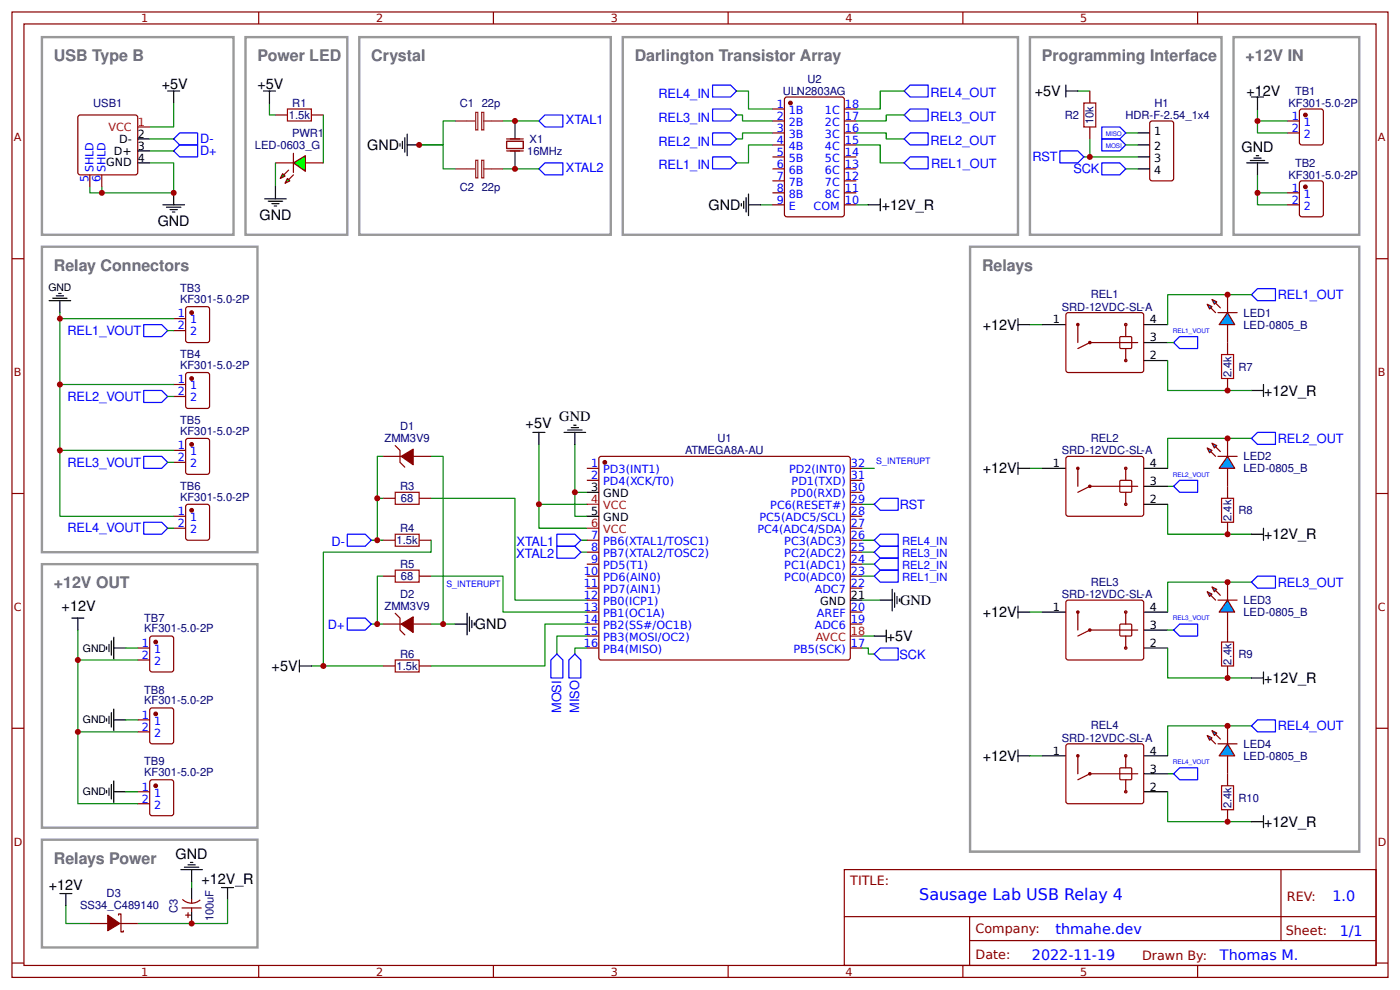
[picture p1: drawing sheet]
<svg xmlns="http://www.w3.org/2000/svg" width="309mm" height="219mm" viewBox="0 0 309 219" stroke-linecap="round" stroke-linejoin="round" font-family="sans-serif">
<g fill="none" stroke="#800" stroke-width=".26">
<path d="M2.6 2.6h304.1v213.3h-304.1zM5.3 5.3h298.7v208h-298.7zM57.1 2.6v2.7M109 2.6v2.7M160.9 2.6v2.7M212.7 2.6v2.7M264.6 2.6v2.7M2.6 57.1h2.7M304 57.1h2.7M235.6 69.3l.4-.2h16.4l.3 .5-.1 12.4-.5 .3-16.4-.1-.2-.4zM238.1 71.7v4M247.5 74.4l2.3-.1 .2 .2v2.2l-.1 .3h-2.3l-.2-.1v-2.3z"/>
<path d="M248.5 79.4h.4v.4h-.4zM248.5 71.5h.4v.4h-.4zM248.7 71.7v2.6M248.7 77v2.6M251.4 75.7h-10.6l-2.7 1.3M271.2 75.7v2.6M271.2 83.6v2.7M2.6 109h2.7M304 109h2.7M2.6 160.9h2.7M304 160.9h2.7M186.5 192.1h117.5v21.2h-117.5z"/>
<path d="M283 192.1v15.7M2.6 212.7h2.7M57.1 213.3v2.6M109 213.3v2.6M160.9 213.3v2.6M186.6 202.5h117.3M212.7 213.3v2.6M214.2 207.8h89.7M214.2 202.5v10.6M264.6 213.3v2.6M304 212.7h2.7"/>
</g>
<path d="M214.3 54.5h86v133.6h-86z" fill="none" stroke="#999" stroke-width=".53"/>
<path d="M259.3 75.7l1.3-1.4h4v2.7h-4zM276.5 65.1l1.3-1.3h4v2.6h-4z" fill="none" stroke="#00f" stroke-width=".26"/>
<path d="M227.5 71.7h2.7M258 75.7h1.3" fill="none" stroke="#080" stroke-width=".26"/>
<path d="M224.9 71.7h2.6M224.9 70.4v2.6M230.2 71.7h5.3M252.7 71.7h5.3M252.7 75.7h5.3M252.7 79.6h5.3M276.5 86.3h2.6M279.1 84.9v2.7" fill="none" stroke="#000" stroke-width=".26"/>
<g fill="#800" stroke="#800" stroke-width=".26">
<path d="M240.6 75.5h.4v.4h-.4z"/>
<path d="M237.9 71.5h.4v.4h-.4z"/>
</g>
<path d="M269.9 78.3h2.6v5.3h-2.6z" fill="none" stroke="#a00000" stroke-width=".26"/>
<path d="M271.2 69.1l1.6 2.6h-3.5z" fill="#09f" stroke="#800" stroke-width=".26"/>
<path d="M269.1 69.1h4.2" fill="none" stroke="#800" stroke-width=".26"/>
<g fill="#800" stroke="#800" stroke-width=".26">
<path d="M267.5 68l1.1 1.1z"/>
<path d="M268.6 66.9l1 1.1z"/>
</g>
<g fill="#09f" stroke="#800" stroke-width=".26">
<path d="M266.7 67.2l1.1 .5-.6 .6z"/>
<path d="M267.8 66.1l1 .6-.5 .5z"/>
</g>
<path d="M271.2 65.1v4M271.2 71.7v4" fill="none" stroke="#800" stroke-width=".26"/>
<path d="M258 79.6v6.7h18.5M276.5 65.1h-18.5v6.6M276.5 96.8h-18.5v6.7M258 111.4v6.6h18.5" fill="none" stroke="#080" stroke-width=".26"/>
<path d="M271.2 100.8l1.6 2.7h-3.5z" fill="#09f" stroke="#800" stroke-width=".26"/>
<path d="M269.1 100.8h4.2" fill="none" stroke="#800" stroke-width=".26"/>
<g fill="#800" stroke="#800" stroke-width=".26">
<path d="M267.5 99.7l1.1 1.1z"/>
<path d="M268.6 98.7l1 1z"/>
</g>
<g fill="#09f" stroke="#800" stroke-width=".26">
<path d="M266.7 99l1.1 .5-.6 .5z"/>
<path d="M267.8 97.9l1 .5-.5 .6z"/>
</g>
<path d="M271.2 96.8v4M235.6 101.1l.4-.3 16.4 .1 .3 .4-.1 12.5-.5 .2h-16.4l-.2-.5zM238.1 103.5v3.9M247.5 106.1h2.3l.2 .1v2.3l-.1 .2h-2.3l-.2-.1v-2.2zM248.5 111.2h.4v.4h-.4zM248.5 103.3h.4v.4h-.4zM248.7 103.5v2.6M248.7 108.7v2.7M251.4 107.4h-10.6l-2.7 1.3M271.2 103.5v6.6M271.2 115.4v2.6" fill="none" stroke="#800" stroke-width=".26"/>
<path d="M269.9 110.1h2.6v5.3h-2.6z" fill="none" stroke="#a00000" stroke-width=".26"/>
<path d="M227.5 103.5h2.7M258 107.4h1.3M276.5 128.6h-18.5v6.6M258 143.1v6.7h18.5" fill="none" stroke="#080" stroke-width=".26"/>
<path d="M276.5 96.8l1.3-1.3h4v2.7h-4zM259.3 107.4l1.3-1.3h4v2.6h-4z" fill="none" stroke="#00f" stroke-width=".26"/>
<path d="M224.9 103.5h2.6M224.9 102.1v2.7M230.2 103.5h5.3M252.7 107.4h5.3M252.7 103.5h5.3M252.7 111.4h5.3M276.5 118h2.6M279.1 116.7v2.6" fill="none" stroke="#000" stroke-width=".26"/>
<g fill="#800" stroke="#800" stroke-width=".26">
<path d="M240.6 107.2h.4v.4h-.4z"/>
<path d="M237.9 103.3h.4v.4h-.4z"/>
</g>
<path d="M271.2 132.6l1.6 2.6h-3.5z" fill="#09f" stroke="#800" stroke-width=".26"/>
<path d="M269.1 132.6h4.2" fill="none" stroke="#800" stroke-width=".26"/>
<g fill="#800" stroke="#800" stroke-width=".26">
<path d="M267.5 131.5l1.1 1.1z"/>
<path d="M268.6 130.4l1 1.1z"/>
</g>
<g fill="#09f" stroke="#800" stroke-width=".26">
<path d="M266.7 130.7l1.1 .5-.6 .6z"/>
<path d="M267.8 129.6l1 .6-.5 .5z"/>
</g>
<path d="M235.6 132.8l.4-.2h16.4l.3 .5-.1 12.4-.5 .3-16.4-.1-.2-.4zM238.1 135.2v4M247.5 137.9l2.3-.1 .2 .2v2.2l-.1 .3h-2.3l-.2-.1v-2.3zM248.5 135h.4v.4h-.4zM248.7 135.2v2.6M251.4 139.2h-10.6l-2.7 1.3M271.2 128.6v4M271.2 135.2v6.6M248.5 142.9h.4v.4h-.4zM248.7 140.5v2.6M271.2 147.1v2.7" fill="none" stroke="#800" stroke-width=".26"/>
<path d="M269.9 141.8h2.6v5.3h-2.6z" fill="none" stroke="#a00000" stroke-width=".26"/>
<path d="M227.5 135.2h2.7M258 139.2h1.3M258 174.9v6.6h18.5M276.5 160.3h-18.5v6.7" fill="none" stroke="#080" stroke-width=".26"/>
<path d="M259.3 139.2l1.3-1.4h4v2.7h-4zM276.5 128.6l1.3-1.3h4v2.6h-4z" fill="none" stroke="#00f" stroke-width=".26"/>
<path d="M224.9 135.2h2.6M224.9 133.9v2.6M230.2 135.2h5.3M252.7 139.2h5.3M252.7 135.2h5.3M252.7 143.1h5.3M276.5 149.8h2.6M279.1 148.4v2.7" fill="none" stroke="#000" stroke-width=".26"/>
<g fill="#800" stroke="#800" stroke-width=".26">
<path d="M240.6 139h.4v.4h-.4z"/>
<path d="M237.9 135h.4v.4h-.4z"/>
</g>
<path d="M271.2 164.3l1.6 2.7h-3.5z" fill="#09f" stroke="#800" stroke-width=".26"/>
<path d="M269.1 164.3h4.2" fill="none" stroke="#800" stroke-width=".26"/>
<g fill="#800" stroke="#800" stroke-width=".26">
<path d="M267.5 163.2l1.1 1.1z"/>
<path d="M268.6 162.2l1 1z"/>
</g>
<g fill="#09f" stroke="#800" stroke-width=".26">
<path d="M266.7 162.5l1.1 .5-.6 .5z"/>
<path d="M267.8 161.4l1 .5-.5 .6z"/>
</g>
<g fill="none" stroke="#800" stroke-width=".26">
<path d="M60.9 36h3.9M67.5 36h3.9M170.7 26.7h2.6M170.7 29.4h2.6M170.7 24.1h2.6M170.7 32h2.6M170.7 34.7h2.6M170.7 37.3h2.6M170.7 40h2.6M173.6 21.5l12.4-.1 .5 .3v25.7l-.2 .4-12.5 .1-.4-.3-.1-25.6zM186.5 26.7h2.7M186.5 29.4h2.7"/>
<path d="M186.5 24.1h2.7M186.5 32h2.7M186.5 34.7h2.7M186.5 37.3h2.7M186.5 40h2.7M240.8 20.1v2.7M240.8 28v2.7M254.1 27l.4-.3h4.3l.4 .3 .1 12.4-.3 .5-4.5 .1-.4-.3zM284.4 26.7h2.7M284.4 29.4h2.7M287.1 24.3l.5-.2h4.2l.5 .2 .1 7.2-.3 .4-4.5 .1-.5-.2zM170.7 42.6h2.6"/>
<path d="M170.7 45.2h2.6M186.5 42.6h2.7M186.5 45.2h2.7M284.4 42.6h2.7M284.4 45.2h2.7M287.1 40.2l.5-.2h4.2l.5 .2 .1 7.2-.3 .4-4.5 .1-.5-.3zM38.4 70.4h2.6M38.4 73h2.6M41.3 67.8l4.5-.1 .4 .3 .1 7.1-.3 .5-4.5 .1-.4-.3-.1-7.1zM38.4 84.9h2.6M38.4 87.6h2.6M38.4 99.5h2.6"/>
<path d="M41.3 82.4l4.5-.1 .4 .2 .1 7.2-.3 .5h-4.5l-.4-.2-.1-7.2zM41.3 96.9l4.5-.1 .4 .3 .1 7.1-.3 .5-4.5 .1-.4-.3-.1-7.1zM87.3 98.4l1.1 1.1v2.6l1 1.1M38.4 102.1h2.6M38.4 114h2.6M38.4 116.7h2.6M41.1 111.7l.4-.3h4.3l.4 .3 .1 7.1-.3 .5h-4.5l-.4-.2zM84.7 119.3h2.6M84.7 110.1h2.6M84.7 100.8h3.9M91.3 100.8h3.9M92.6 119.3h2.6"/>
<path d="M92.6 110.1h2.6M129.6 119.3h2.7M129.6 103.5h2.7M129.6 106.1h2.7M132.6 100.9h55l.3 .4-.1 44.2-.5 .3-54.7-.1-.3-.4v-44zM187.9 114h2.6M187.9 116.7h2.6M187.9 119.3h2.6M187.9 103.5h2.6M187.9 106.1h2.6M187.9 111.4h2.6M187.9 108.7h2.6"/>
<path d="M84.7 137.8h3.9M84.7 127.3h2.6M87.3 135.5l1.1 1v2.7l1 1M91.3 137.8h3.9M92.6 127.3h2.6M129.6 137.8h2.7M129.6 127.3h2.7M129.6 122h2.7M129.6 124.6h2.7M129.6 129.9h2.7M129.6 132.6h2.7M129.6 135.2h2.7"/>
<path d="M187.9 137.8h2.6M187.9 127.3h2.6M187.9 122h2.6M187.9 124.6h2.6M187.9 129.9h2.6M187.9 135.2h2.6M30.4 143.1h2.7M30.4 145.8h2.7M30.4 159h2.7M33.1 140.8l.5-.3h4.2l.5 .3 .1 7.1-.3 .5h-4.5l-.5-.2zM33.1 156.6l.5-.2h4.2l.5 .2 .1 7.2-.3 .4-4.5 .1-.5-.3zM84.7 147.1h2.6"/>
<path d="M92.6 147.1h2.6M129.6 143.1h2.7M129.6 140.5h2.7M187.9 143.1h2.6M30.4 161.7h2.7M30.4 174.9h2.7M30.4 177.5h2.7M33.1 172.5l.5-.3h4.2l.5 .3 .1 7.2-.3 .4-4.5 .1-.5-.3zM235.6 164.6l.4-.3 16.4 .1 .3 .4-.1 12.5-.5 .2h-16.4l-.2-.5zM238.1 167v3.9M247.5 169.6h2.3l.2 .1v2.3l-.1 .2h-2.3l-.2-.1v-2.2zM248.5 174.7h.4v.4h-.4z"/>
<path d="M248.5 166.8h.4v.4h-.4zM248.7 167v2.6M248.7 172.2v2.7M251.4 170.9h-10.6l-2.7 1.3M271.2 160.3v4M271.2 167v6.6M271.2 178.9v2.6M40.3 198.6a2.85 2.85 0 0 0 3.9 .2M42.3 198.7v.8M40.2 200.6h4.2M41 202.1h1.1M41.5 201.6v1.1"/>
<path d="M42.3 200.6v.7"/>
</g>
<path d="M239.4 22.8h2.7v5.2h-2.7zM87.3 118h5.3v2.6h-5.3zM87.3 108.7h5.3v2.7h-5.3zM87.3 125.9h5.3v2.7h-5.3zM87.3 145.8h5.3v2.6h-5.3zM269.9 173.6h2.6v5.3h-2.6z" fill="none" stroke="#a00000" stroke-width=".26"/>
<g fill="none" stroke="#080" stroke-width=".26">
<path d="M59.5 22.8v2.6h1.4M60.9 36v5.3M71.4 25.4v10.6M100.5 26.7h-2.6v5.3h-5.3h5.3v5.3h2.6M111.1 37.3h8M111.1 26.7h8M162.7 25.4h1.3v1.3h6.7M162.7 20.1h2.7v4h5.3M170.7 32h-5.3v4h-2.7M170.7 29.4h-6.7v1.3h-1.3M189.2 32h5.3v4h5.3M189.2 29.4h6.6v1.3h4"/>
<path d="M199.8 25.4h-4v1.3h-6.6M199.8 20.1h-5.3v4h-5.3M238.1 20.1h2.7M239.4 34.7h12M240.8 30.7v4M248.7 29.4h2.7M248.7 37.3h2.7M248.7 32h2.7M277.8 38.6v4h6.6M277.8 26.7v2.7h6.6M277.8 24.1v2.6h6.6M168 45.2h2.7"/>
<path d="M189.2 45.2h2.6M277.8 42.6v2.6h6.6M13.2 69.1v1.3h25.2M13.2 70.4v14.5h25.2M37 73h1.4M13.2 84.9v14.6h25.2M13.2 99.5v14.5h25.2M37 87.6h1.4M119.1 98.2v13.2h10.5M127 98.2v10.5h2.6M37 102.1h1.4M37 116.7h1.4"/>
<path d="M82 119.3h2.7M84.7 100.8h-1.4v9.3M84.7 110.1h-1.4v9.2M95.2 110.1h18.6v22.5h15.8M95.2 119.3v2.7h-23.8v25.1M95.2 100.8h2.7v37M119.1 111.4v5.3h10.5M127 108.7v5.3h2.6M128.3 119.3h1.3M190.5 119.3h2.6M190.5 111.4h2.6M190.5 103.5h2.6"/>
<path d="M17.2 139.2v6.6h13.2M82 137.8h2.7M84.7 127.3h-1.4v10.5M95.2 127.3h15.9v7.9h18.5M95.2 137.8h5.3M128.3 122h1.3M129.6 137.8h-9.2v9.3h-25.2M190.5 132.6h4M190.5 127.3h2.6M190.5 124.6h2.6M190.5 122h2.6M17.2 145.8v15.9h13.2"/>
<path d="M27.8 143.1h2.6M27.8 159h2.6M68.8 147.1h15.9M129.6 140.5h-6.6v4M129.6 143.1h-2.6v1.4M190.5 143.1h1.3v1.4h1.3M190.5 140.5h2.6M17.2 161.7v15.8h13.2M27.8 174.9h2.6M227.5 167h2.7M258 170.9h1.3M42.3 194.7v1.4"/>
<path d="M50.3 198.7v5.3h-19.9M14.6 200v4h5.2"/>
</g>
<g fill="none" stroke="#00f" stroke-width=".26">
<path d="M157.4 18.8h4l1.3 1.3-1.3 1.3h-4zM201.1 18.8h4v2.6h-4l-1.3-1.3zM38.4 33.3l1.3-1.3h4v2.7h-4zM38.4 30.7l1.3-1.3h4v2.6h-4zM119.1 37.3l1.3-1.3h4v2.6h-4zM119.1 26.7l1.3-1.3h4v2.6h-4zM157.4 24.1h4l1.3 1.3-1.3 1.3h-4zM157.4 29.4h4l1.3 1.3-1.3 1.3h-4zM157.4 34.7h4l1.3 1.3-1.3 1.3h-4zM201.1 24.1h4v2.6h-4l-1.3-1.3zM201.1 29.4h4v2.6h-4l-1.3-1.3zM201.1 34.7h4v2.6h-4l-1.3-1.3z"/>
<path d="M234.2 33.3h3.9l1.3 1.4-1.3 1.3h-3.9zM243.4 30.7h4l1.3 1.3-1.3 1.3h-4zM243.4 28h4l1.3 1.4-1.3 1.3h-4zM243.4 36h4l1.3 1.3-1.3 1.3h-4zM31.7 71.7h4l1.3 1.3-1.3 1.3h-4zM31.7 86.3h4l1.3 1.3-1.3 1.3h-4zM31.7 100.8h4l1.3 1.3-1.3 1.4h-4zM31.7 115.4h4l1.3 1.3-1.3 1.3h-4zM76.7 118h4l1.3 1.3-1.3 1.3h-4zM123 118h4l1.3 1.3-1.3 1.3h-4zM193.1 119.3l1.4-1.3h3.9v2.6h-3.9zM193.1 111.4l1.4-1.3h3.9v2.6h-3.9z"/>
<path d="M76.7 136.5h4l1.3 1.3-1.3 1.4h-4zM123 120.6h4l1.3 1.4-1.3 1.3h-4zM193.1 127.3l1.4-1.4h3.9v2.7h-3.9zM193.1 124.6l1.4-1.3h3.9v2.6h-3.9zM193.1 122l1.4-1.4h3.9v2.7h-3.9zM123 144.5l1.4 1.3v4h-2.7v-4zM127 144.5l1.3 1.3v4h-2.6v-4zM193.1 144.5l1.4-1.4h3.9v2.7h-3.9zM259.3 170.9l1.3-1.3h4v2.6h-4zM276.5 160.3l1.3-1.3h4v2.7h-4z"/>
</g>
<g fill="none" stroke="#000" stroke-width=".26">
<path d="M235.5 18.8v2.6M58.2 20.1h2.7M59.5 20.1v2.7M88.4 31.7v.6M88.9 31.2v1.6M89.4 30.4v3.2M90 32h2.6M90 29.6v4.8M113.8 26.7v4M113.8 33.3v4M235.5 20.1h2.6M251.4 29.4h2.6"/>
<path d="M251.4 32h2.6M251.4 34.7h2.6M251.4 37.3h2.6M275.4 36h4.8M276.2 35.5h3.2M276.5 21.4h2.6M277 34.9h1.6M277.5 34.4h.6M277.8 21.4v2.7M277.8 36v2.6M58.5 43.9h4.7M59.3 44.4h3.1"/>
<path d="M60.1 45h1.5M60.6 45.5h.5M60.9 41.3v2.6M163.8 45v.5M164.3 44.4v1.6M164.8 43.7v3.1M165.4 45.2h2.6M165.4 42.9v4.7M191.8 45.2h2.7M194.5 43.9v2.7M10.8 66.4h4.8M11.6 65.9h3.2"/>
<path d="M12.4 65.4h1.6M13 64.8h.5M13.2 66.4v2.7M117.7 95.5h2.7M119.1 95.5v2.7M124.6 95.5h4.8M125.4 95h3.2M126.2 94.5h1.6M126.7 93.9h.6M127 95.5v2.7M129.6 108.7h2.7M129.6 114h2.7"/>
<path d="M15.9 136.5h2.6M17.2 136.5v2.7M100.5 137.8h2.7M103.2 135.5v4.7M103.7 136.3v3.1M104.2 137.1v1.5M104.8 137.6v.5M187.9 132.6h2.6M194.5 132.6h2.6M195.8 139.2v2.6M197.1 130.2v4.7M197.6 131v3.1"/>
<path d="M198.2 131.8v1.5M198.7 132.3v.5M23.5 142.9v.5M23.5 158.7v.6M24.1 142.3v1.6M24.1 158.2v1.6M24.6 141.6v3.1M24.6 157.4v3.2M25.1 143.1h2.7M25.1 140.8v4.7M25.1 156.6v4.8M25.1 159h2.7"/>
<path d="M66.1 147.1h2.7M66.1 145.8v2.6M193.1 140.5h2.7M23.5 174.6v.6M24.1 174.1v1.6M24.6 173.3v3.2M25.1 174.9h2.7M25.1 172.5v4.8M224.9 167h2.6M224.9 165.6v2.7M230.2 167h5.3M252.7 170.9h5.3"/>
<path d="M252.7 167h5.3M252.7 174.9h5.3M13.2 197.4h2.7M14.6 197.4v2.6M40 192.1h4.7M40.7 191.6h3.2M41.5 191h1.6M42.1 190.5h.5M42.3 192.1v2.6M42.3 196.1v2.6M48.9 196.1h2.7M50.3 196.1v2.6"/>
<path d="M276.5 181.5h2.6M279.1 180.2v2.6M42.3 201.3v2.7"/>
</g>
<g fill="#800" stroke="#800" stroke-width=".26">
<path d="M240.6 170.7h.4v.4h-.4z"/>
<path d="M237.9 166.8h.4v.4h-.4z"/>
<path d="M88.6 137.8l2.7-1.5v3.4z"/>
<path d="M88.6 100.8l2.7-1.6v3.5z"/>
<circle cx="42.3" cy="69.1" r=".4"/>
<circle cx="42.3" cy="83.6" r=".4"/>
<circle cx="42.3" cy="98.2" r=".4"/>
<circle cx="42.3" cy="112.7" r=".4"/>
<circle cx="34.4" cy="141.8" r=".4"/>
<circle cx="34.4" cy="157.7" r=".4"/>
<circle cx="34.4" cy="173.6" r=".4"/>
<circle cx="288.4" cy="41.3" r=".4"/>
<circle cx="288.4" cy="25.4" r=".4"/>
<circle cx="133.6" cy="102.1" r=".4"/>
<circle cx="174.6" cy="22.8" r=".4"/>
</g>
<path d="M54.2 8.2h22.5v43.7h-22.5zM79.4 8.2h55.5v43.7h-55.5zM137.6 8.2h87.3v43.7h-87.3zM227.5 8.2h42.4v43.7h-42.4zM272.5 8.2h27.8v43.7h-27.8zM9.3 54.5h47.6v67.5h-47.6zM9.3 124.6h47.6v58.2h-47.6zM9.3 185.5h47.6v23.8h-47.6z" fill="none" stroke="#999" stroke-width=".53"/>
<path d="M129.6 111.4h2.7M129.6 116.7h2.7M187.9 140.5h2.6" fill="none" stroke="#f00" stroke-width=".26"/>
<path d="M111.9 31.2h3.7v1.6h-3.7zM111.9 33.3h3.7M111.9 30.7h3.7" fill="none" stroke="#810" stroke-width=".26"/>
<path d="M100.5 26.7h4.5M100.5 37.3h4.5M105.1 24.8h.5v3.9h-.5zM105.1 35.4h.5v3.9h-.5zM106.4 24.8h.5v3.9h-.5zM106.4 35.4h.5v3.9h-.5zM106.9 26.7h4.2M106.9 37.3h4.2" fill="none" stroke="#8d2323" stroke-width=".26"/>
<g fill="#0f0" stroke="#800" stroke-width=".26">
<path d="M62.4 38.4l.6 .5-1.1 .5z"/>
<path d="M63.5 39.4l.5 .6-1 .5z"/>
</g>
<g fill="#800" stroke="#800" stroke-width=".26">
<path d="M63.8 37.6l-1.1 1z"/>
<path d="M64.8 38.6l-1 1.1z"/>
</g>
<path d="M64.8 33.9v4.2" fill="none" stroke="#800" stroke-width=".26"/>
<path d="M64.8 36l2.7-1.6v3.4z" fill="#0f0" stroke="#800" stroke-width=".26"/>
<path d="M63.5 24.1h5.3v2.6h-5.3z" fill="none" stroke="#a00000" stroke-width=".26"/>
<path d="M17.3 25.7l.4-.3 12.5 .1 .2 .4v12.5l-.5 .2h-12.4l-.3-.5zM19.8 38.6v2.7M22.5 38.6v2.7M60.9 25.4h2.6M68.8 25.4h2.6M19.8 204h4M26.2 202.1v-.2h.5v3.9h.6v-.2M26.5 204h3.9" fill="none" stroke="#800" stroke-width=".26"/>
<path d="M9.3 8.2h42.3v43.7h-42.3z" fill="none" stroke="#999" stroke-width=".53"/>
<path d="M33.1 36h5.3v6.6h-15.9v-1.3M33.1 30.7h5.3M33.1 33.3h5.3M38.4 22.8v5.2h-5.3M19.8 41.3v1.3h2.7" fill="none" stroke="#080" stroke-width=".26"/>
<path d="M30.4 30.7h2.7M30.4 33.3h2.7M30.4 36h2.7M37 20.1h2.7M38.4 20.1v2.7M36 45.2h4.7M36.8 45.8h3.2M37.6 46.3h1.6M38.1 46.8h.5M38.4 42.6v2.6" fill="none" stroke="#000" stroke-width=".26"/>
<path d="M30.4 28h2.7" fill="none" stroke="#f00" stroke-width=".26"/>
<path d="M23.8 202.1l2.7 1.9-2.7 1.6z" fill="#800" stroke="#800" stroke-width=".26"/>
<g fill="#c00">
<circle cx="271.2" cy="160.3" r=".66"/>
<circle cx="42.3" cy="204" r=".66"/>
<circle cx="271.2" cy="86.3" r=".66"/>
<circle cx="271.2" cy="65.1" r=".66"/>
<circle cx="271.2" cy="96.8" r=".66"/>
<circle cx="271.2" cy="118" r=".66"/>
<circle cx="271.2" cy="128.6" r=".66"/>
<circle cx="271.2" cy="149.8" r=".66"/>
<circle cx="271.2" cy="181.5" r=".66"/>
<circle cx="83.3" cy="110.1" r=".66"/>
<circle cx="13.2" cy="99.5" r=".66"/>
<circle cx="13.2" cy="84.9" r=".66"/>
<circle cx="13.2" cy="70.4" r=".66"/>
<circle cx="17.2" cy="145.8" r=".66"/>
<circle cx="17.2" cy="161.7" r=".66"/>
<circle cx="277.8" cy="42.6" r=".66"/>
<circle cx="277.8" cy="26.7" r=".66"/>
<circle cx="240.8" cy="34.7" r=".66"/>
<circle cx="119.1" cy="111.4" r=".66"/>
<circle cx="127" cy="108.7" r=".66"/>
<circle cx="71.4" cy="147.1" r=".66"/>
<circle cx="83.3" cy="119.3" r=".66"/>
<circle cx="97.9" cy="137.8" r=".66"/>
<circle cx="83.3" cy="137.8" r=".66"/>
<circle cx="113.8" cy="26.7" r=".66"/>
<circle cx="113.8" cy="37.3" r=".66"/>
<circle cx="92.6" cy="32" r=".66"/>
<circle cx="22.5" cy="42.6" r=".66"/>
<circle cx="38.4" cy="42.6" r=".66"/>
</g>
<g font-size="3.5" fill="#666">
<text x="11.9" y="13.5">USB Type B</text>
<text x="56.9" y="13.5">Power LED</text>
<text x="82" y="13.5">Crystal</text>
<text x="140.2" y="13.5">Darlington Transistor Array</text>
<text x="230.2" y="13.5">Programming Interface</text>
<text x="275.2" y="13.5">+12V IN</text>
<text x="11.9" y="59.8">Relay Connectors</text>
<text x="217" y="59.8">Relays</text>
<text x="11.9" y="129.9">+12V OUT</text>
<text x="11.9" y="190.8">Relays Power</text>
</g>
<text font-size="3.5" fill="#00f" x="203.1" y="198.9">Sausage Lab USB Relay 4</text>
<g font-size="3.2">
<text x="35.7" y="19.6">+5V</text>
<text x="56.9" y="19.6">+5V</text>
<text x="228.6" y="21.2">+5V</text>
<text x="275.4" y="21.2">+12V</text>
<text x="81.1" y="33.1">GND</text>
<text x="274.3" y="33.6">GND</text>
<text x="156.5" y="46.3">GND</text>
<text x="194.8" y="46.3">+12V_R</text>
<text x="34.8" y="49.9">GND</text>
<text x="57.3" y="48.6">GND</text>
<text x="217.1" y="72.8">+12V</text>
<text x="279.3" y="87.4">+12V_R</text>
<text x="116.1" y="94.6">+5V</text>
<text x="123.6" y="93">GND</text>
<text x="217.1" y="104.6">+12V</text>
<text x="279.3" y="119.1">+12V_R</text>
<text x="13.6" y="134.9">+12V</text>
<text x="198.8" y="133.6">GND</text>
<text x="217.1" y="136.3">+12V</text>
<text x="104.9" y="138.9">GND</text>
<text x="195.9" y="141.5">+5V</text>
<text x="60" y="148.2">+5V</text>
<text x="279.3" y="150.9">+12V_R</text>
<text x="217.1" y="168.1">+12V</text>
<text x="279.3" y="182.6">+12V_R</text>
<text x="38.8" y="189.7">GND</text>
<text x="10.8" y="196.6">+12V</text>
<text x="44.5" y="195.2">+12V_R</text>
</g>
<g font-size="3.2" fill="#00f">
<text x="294.4" y="199">1.0</text>
<text x="233.2" y="206.2">thmahe.dev</text>
<text x="296" y="206.8">1/1</text>
<text x="228" y="212.1">2022-11-19</text>
<text x="269.5" y="212">Thomas M.</text>
</g>
<g font-size="2.8" fill="#00f">
<text x="145.5" y="21.6">REL4_IN</text>
<text x="205.6" y="21.5">REL4_OUT</text>
<text x="125" y="27.4">XTAL1</text>
<text x="145.5" y="26.9">REL3_IN</text>
<text x="205.6" y="26.8">REL3_OUT</text>
<text x="44.2" y="34.2">D+</text>
<text x="44.2" y="31.6">D-</text>
<text x="145.5" y="32.2">REL2_IN</text>
<text x="205.6" y="31.9">REL2_OUT</text>
<text x="228.1" y="35.6">RST</text>
<text x="125" y="38">XTAL2</text>
<text x="145.5" y="37.4">REL1_IN</text>
<text x="205.7" y="37.1">REL1_OUT</text>
<text x="237.1" y="38.2">SCK</text>
<text x="282.3" y="66">REL1_OUT</text>
<text x="14.9" y="74">REL1_VOUT</text>
<text x="14.9" y="88.5">REL2_VOUT</text>
<text x="282.3" y="97.9">REL2_OUT</text>
<text x="14.9" y="103.1">REL3_VOUT</text>
<text x="198.8" y="112.5">RST</text>
<text x="14.9" y="117.6">REL4_VOUT</text>
<text x="73.2" y="120.5">D-</text>
<text x="114" y="123.2">XTAL2</text>
<text x="114.1" y="120.6">XTAL1</text>
<text x="282.3" y="129.6">REL3_OUT</text>
<text x="72.5" y="139">D+</text>
<text x="198.7" y="145.6">SCK</text>
<text x="124" y="157.5" transform="rotate(-90 124 157.5)">MOSI</text>
<text x="127.9" y="157.5" transform="rotate(-90 127.9 157.5)">MISO</text>
<text x="282.3" y="161.4">REL4_OUT</text>
</g>
<g font-size="2.8" fill="#800">
<text x="187.9" y="195.5">TITLE:</text>
<text x="284.3" y="199">REV:</text>
<text x="215.5" y="206.2">Company:</text>
<text x="284.1" y="206.6">Sheet:</text>
<text x="215.5" y="211.9">Date:</text>
<text x="252.3" y="212">Drawn By:</text>
</g>
<g font-size="2.5" fill="#800">
<text x="31.2" y="4.9">1</text>
<text x="83.1" y="4.9">2</text>
<text x="134.9" y="4.9">3</text>
<text x="186.8" y="4.9">4</text>
<text x="238.7" y="4.9">5</text>
<text x="3" y="31.2">A</text>
<text x="304.4" y="31.2">A</text>
<text x="3" y="83.1">B</text>
<text x="304.4" y="83.1">B</text>
<text x="3" y="134.9">C</text>
<text x="304.4" y="134.9">C</text>
<text x="3" y="186.8">D</text>
<text x="304.4" y="186.8">D</text>
<text x="31.2" y="215.5">1</text>
<text x="83.1" y="215.5">2</text>
<text x="134.9" y="215.5">3</text>
<text x="186.8" y="215.5">4</text>
<text x="238.7" y="215.5">5</text>
</g>
<g font-size="2.5" fill="#000080">
<text x="20.6" y="23.6">USB1</text>
<text x="64.6" y="23.6">R1</text>
<text x="101.6" y="23.6">C1</text>
<text x="106.4" y="23.6">22p</text>
<text x="172.9" y="21">ULN2803AG</text>
<text x="178.4" y="18.2">U2</text>
<text x="255.1" y="23.6">H1</text>
<text x="284.7" y="23.6">KF301-5.0-2P</text>
<text x="286.1" y="21">TB1</text>
<text x="63.8" y="26.2">1.5k</text>
<text x="235.2" y="26.2">R2</text>
<text x="241.6" y="27.4" transform="rotate(-90 241.6 27.4)">10k</text>
<text x="248.6" y="26.3">HDR-F-2.54_1x4</text>
<text x="56.3" y="32.8">LED-0603_G</text>
<text x="64.6" y="30.2">PWR1</text>
<text x="116.5" y="34.2">16MHz</text>
<text x="117" y="31.5">X1</text>
<text x="284.7" y="39.5">KF301-5.0-2P</text>
<text x="286.1" y="36.8">TB2</text>
<text x="101.6" y="42.1">C2</text>
<text x="106.4" y="42.1">22p</text>
<text x="39.8" y="64.6">TB3</text>
<text x="241" y="65.9">REL1</text>
<text x="39.8" y="66.9">KF301-5.0-2P</text>
<text x="234.6" y="68.6">SRD-12VDC-SL-A</text>
<text x="274.7" y="69.9">LED1</text>
<text x="274.7" y="72.6">LED-0805_B</text>
<text x="39.8" y="81.5">KF301-5.0-2P</text>
<text x="39.8" y="79.1">TB4</text>
<text x="272.1" y="83.3" transform="rotate(-90 272.1 83.3)">2.4k</text>
<text x="273.6" y="81.8">R7</text>
<text x="39.8" y="93.7">TB5</text>
<text x="88.4" y="95">D1</text>
<text x="39.8" y="96">KF301-5.0-2P</text>
<text x="85" y="97.7">ZMM3V9</text>
<text x="151.4" y="100.3">ATMEGA8A-AU</text>
<text x="158.5" y="97.7">U1</text>
<text x="234.6" y="100.3">SRD-12VDC-SL-A</text>
<text x="241" y="97.6">REL2</text>
<text x="274.7" y="101.7">LED2</text>
<text x="274.7" y="104.3">LED-0805_B</text>
<text x="39.8" y="110.6">KF301-5.0-2P</text>
<text x="39.8" y="108.2">TB6</text>
<text x="88.4" y="108.3">R3</text>
<text x="88.6" y="110.9">68</text>
<text x="273.6" y="113.6">R8</text>
<text x="88.4" y="117.5">R4</text>
<text x="272.1" y="115.1" transform="rotate(-90 272.1 115.1)">2.4k</text>
<text x="87.6" y="120.2">1.5k</text>
<text x="88.4" y="125.5">R5</text>
<text x="88.6" y="128.1">68</text>
<text x="241" y="129.4">REL3</text>
<text x="31.9" y="137.3">TB7</text>
<text x="85" y="134.7">ZMM3V9</text>
<text x="88.4" y="132.1">D2</text>
<text x="234.6" y="132.1">SRD-12VDC-SL-A</text>
<text x="274.7" y="136.1">LED-0805_B</text>
<text x="274.7" y="133.4">LED3</text>
<text x="31.9" y="139.7">KF301-5.0-2P</text>
<text x="87.6" y="147.9">1.5k</text>
<text x="88.4" y="145.3">R6</text>
<text x="272.1" y="146.8" transform="rotate(-90 272.1 146.8)">2.4k</text>
<text x="273.6" y="145.3">R9</text>
<text x="31.9" y="155.6">KF301-5.0-2P</text>
<text x="31.9" y="153.2">TB8</text>
<text x="241" y="161.1">REL4</text>
<text x="234.6" y="163.8">SRD-12VDC-SL-A</text>
<text x="274.7" y="167.8">LED-0805_B</text>
<text x="274.7" y="165.2">LED4</text>
<text x="31.9" y="171.4">KF301-5.0-2P</text>
<text x="31.9" y="169.1">TB9</text>
<text x="272.1" y="178.6" transform="rotate(-90 272.1 178.6)">2.4k</text>
<text x="273.6" y="177.1">R10</text>
<text x="17.7" y="200.9">SS34_C489140</text>
<text x="23.6" y="198.2">D3</text>
<text x="39.2" y="201.6" transform="rotate(-90 39.2 201.6)">C3</text>
<text x="47.2" y="203.5" transform="rotate(-90 47.2 203.5)">100uF</text>
</g>
<g font-size="2.5" fill="#00f">
<text x="171.6" y="23.8">1</text>
<text x="186.7" y="23.8">18</text>
<text x="171.6" y="26.5">2</text>
<text x="171.6" y="29.1">3</text>
<text x="174.3" y="25.1">1B</text>
<text x="174.3" y="27.8">2B</text>
<text x="182.3" y="27.8">2C</text>
<text x="182.3" y="25.1">1C</text>
<text x="186.7" y="29.1">16</text>
<text x="186.7" y="26.5">17</text>
<text x="285.4" y="26.5">1</text>
<text x="285.4" y="29.1">2</text>
<text x="288.1" y="27.8">1</text>
<text x="171.6" y="31.8">4</text>
<text x="171.6" y="34.4">5</text>
<text x="174.3" y="30.4">3B</text>
<text x="174.3" y="33.1">4B</text>
<text x="174.3" y="35.7">5B</text>
<text x="182.3" y="35.7">5C</text>
<text x="182.3" y="33.1">4C</text>
<text x="182.3" y="30.4">3C</text>
<text x="186.7" y="34.4">14</text>
<text x="186.7" y="31.8">15</text>
<text x="288.1" y="30.4">2</text>
<text x="19.6" y="40.2" transform="rotate(-90 19.6 40.2)">5</text>
<text x="20.6" y="38.1" transform="rotate(-90 20.6 38.1)">SHLD</text>
<text x="22.2" y="40.2" transform="rotate(-90 22.2 40.2)">6</text>
<text x="23.3" y="38.1" transform="rotate(-90 23.3 38.1)">SHLD</text>
<text x="171.6" y="37">6</text>
<text x="171.6" y="39.7">7</text>
<text x="174.3" y="38.4">6B</text>
<text x="174.3" y="41">7B</text>
<text x="182.3" y="41">7C</text>
<text x="182.3" y="38.4">6C</text>
<text x="186.7" y="39.7">12</text>
<text x="186.7" y="37">13</text>
<text x="171.6" y="42.3">8</text>
<text x="171.6" y="45">9</text>
<text x="174.3" y="43.7">8B</text>
<text x="174.3" y="46.3">E</text>
<text x="179.8" y="46.3">COM</text>
<text x="182.3" y="43.7">8C</text>
<text x="186.7" y="45">10</text>
<text x="186.7" y="42.3">11</text>
<text x="285.4" y="42.3">1</text>
<text x="285.4" y="45">2</text>
<text x="288.1" y="43.7">1</text>
<text x="288.1" y="46.3">2</text>
<text x="39.3" y="70.1">1</text>
<text x="42" y="71.4">1</text>
<text x="39.3" y="72.8">2</text>
<text x="42" y="74.1">2</text>
<text x="39.3" y="84.7">1</text>
<text x="39.3" y="87.3">2</text>
<text x="42" y="86">1</text>
<text x="42" y="88.6">2</text>
<text x="39.3" y="99.2">1</text>
<text x="39.3" y="101.9">2</text>
<text x="42" y="100.5">1</text>
<text x="42" y="103.2">2</text>
<text x="130.6" y="103.2">1</text>
<text x="130.6" y="105.8">2</text>
<text x="133.3" y="104.5">PD3(INT1)</text>
<text x="133.3" y="107.2">PD4(XCK/T0)</text>
<text x="174.3" y="104.5">PD2(INT0)</text>
<text x="174.9" y="107.2">PD1(TXD)</text>
<text x="188" y="105.8">31</text>
<text x="188" y="103.2">32</text>
<text x="39.3" y="113.8">1</text>
<text x="170.2" y="112.4">PC6(RESET#)</text>
<text x="174.7" y="109.8">PD0(RXD)</text>
<text x="188" y="113.8">28</text>
<text x="188" y="111.1">29</text>
<text x="188" y="108.5">30</text>
<text x="39.3" y="116.4">2</text>
<text x="42" y="115.1">1</text>
<text x="42" y="117.7">2</text>
<text x="130.6" y="119.1">7</text>
<text x="167.3" y="117.7">PC4(ADC4/SDA)</text>
<text x="167.8" y="115.1">PC5(ADC5/SCL)</text>
<text x="188" y="119.1">26</text>
<text x="188" y="116.4">27</text>
<text x="130.6" y="121.7">8</text>
<text x="130.6" y="124.4">9</text>
<text x="133.3" y="120.4">PB6(XTAL1/TOSC1)</text>
<text x="133.3" y="123">PB7(XTAL2/TOSC2)</text>
<text x="133.3" y="125.7">PD5(T1)</text>
<text x="173.3" y="125.7">PC1(ADC1)</text>
<text x="173.3" y="123">PC2(ADC2)</text>
<text x="173.3" y="120.4">PC3(ADC3)</text>
<text x="188" y="124.4">24</text>
<text x="188" y="121.7">25</text>
<text x="199.3" y="125.6">REL2_IN</text>
<text x="199.3" y="123">REL3_IN</text>
<text x="199.3" y="120.3">REL4_IN</text>
<text x="129" y="127">10</text>
<text x="129" y="129.6">11</text>
<text x="133.3" y="128.3">PD6(AIN0)</text>
<text x="133.3" y="131">PD7(AIN1)</text>
<text x="173.3" y="128.3">PC0(ADC0)</text>
<text x="180" y="131">ADC7</text>
<text x="188" y="129.6">22</text>
<text x="188" y="127">23</text>
<text x="199.3" y="128.2">REL1_IN</text>
<text x="129" y="132.3">12</text>
<text x="129" y="134.9">13</text>
<text x="129" y="137.6">14</text>
<text x="133.3" y="133.6">PB0(ICP1)</text>
<text x="133.3" y="136.3">PB1(OC1A)</text>
<text x="180.5" y="136.3">AREF</text>
<text x="188" y="137.6">19</text>
<text x="188" y="134.9">20</text>
<text x="31.4" y="142.9">1</text>
<text x="129" y="140.2">15</text>
<text x="129" y="142.9">16</text>
<text x="133.3" y="138.9">PB2(SS#/OC1B)</text>
<text x="133.3" y="141.6">PB3(MOSI/OC2)</text>
<text x="180" y="138.9">ADC6</text>
<text x="188" y="142.9">17</text>
<text x="31.4" y="145.5">2</text>
<text x="34.1" y="144.2">1</text>
<text x="34.1" y="146.8">2</text>
<text x="133.3" y="144.2">PB4(MISO)</text>
<text x="175.3" y="144.2">PB5(SCK)</text>
<text x="31.4" y="158.8">1</text>
<text x="31.4" y="161.4">2</text>
<text x="34.1" y="160.1">1</text>
<text x="34.1" y="162.7">2</text>
<text x="31.4" y="174.6">1</text>
<text x="31.4" y="177.3">2</text>
<text x="34.1" y="175.9">1</text>
<text x="34.1" y="178.6">2</text>
</g>
<g font-size="2.5" fill="#f00">
<text x="24" y="28.8">VCC</text>
<text x="30.4" y="27.8">1</text>
<text x="130.6" y="111.1">4</text>
<text x="133.3" y="112.4">VCC</text>
<text x="130.6" y="116.4">6</text>
<text x="133.3" y="117.7">VCC</text>
<text x="180.2" y="141.6">AVCC</text>
<text x="188" y="140.2">18</text>
</g>
<g font-size="2.5">
<text x="255" y="29.9">1</text>
<text x="25.1" y="34.1">D+</text>
<text x="26.3" y="31.5">D-</text>
<text x="30.4" y="30.4">2</text>
<text x="30.4" y="33.1">3</text>
<text x="30.4" y="35.7">4</text>
<text x="255" y="33.1">2</text>
<text x="255" y="35.7">3</text>
<text x="23.4" y="36.8">GND</text>
<text x="255" y="38.4">4</text>
<text x="232.6" y="71.4">1</text>
<text x="254" y="71.4">4</text>
<text x="254" y="75.4">3</text>
<text x="254" y="79.4">2</text>
<text x="232.6" y="103.2">1</text>
<text x="254" y="107.2">3</text>
<text x="254" y="103.2">4</text>
<text x="130.6" y="108.5">3</text>
<text x="130.6" y="113.8">5</text>
<text x="133.3" y="109.8">GND</text>
<text x="254" y="111.1">2</text>
<text x="133.3" y="115.1">GND</text>
<text x="181.2" y="133.6">GND</text>
<text x="188" y="132.3">21</text>
<text x="232.6" y="134.9">1</text>
<text x="254" y="134.9">4</text>
<text x="254" y="138.9">3</text>
<text x="254" y="142.9">2</text>
<text x="232.6" y="166.7">1</text>
<text x="254" y="166.7">4</text>
<text x="254" y="170.7">3</text>
<text x="254" y="174.6">2</text>
</g>
<g font-size="2.3">
<text x="10.7" y="64.2">GND</text>
<text x="18.3" y="143.9">GND</text>
<text x="18.3" y="159.8">GND</text>
<text x="18.3" y="175.7">GND</text>
</g>
<g font-size="1.9" fill="#00f">
<text x="193.6" y="102.4">S_INTERUPT</text>
<text x="98.6" y="129.6">S_INTERUPT</text>
</g>
<g font-size="1.4" fill="#00f">
<text x="244.3" y="29.9">MISO</text>
<text x="244.3" y="32.6">MOSI</text>
<text x="259.1" y="73.5">REL1_VOUT</text>
<text x="259.1" y="105.3">REL2_VOUT</text>
<text x="259.1" y="137">REL3_VOUT</text>
<text x="259.1" y="168.8">REL4_VOUT</text>
</g>
</svg>
